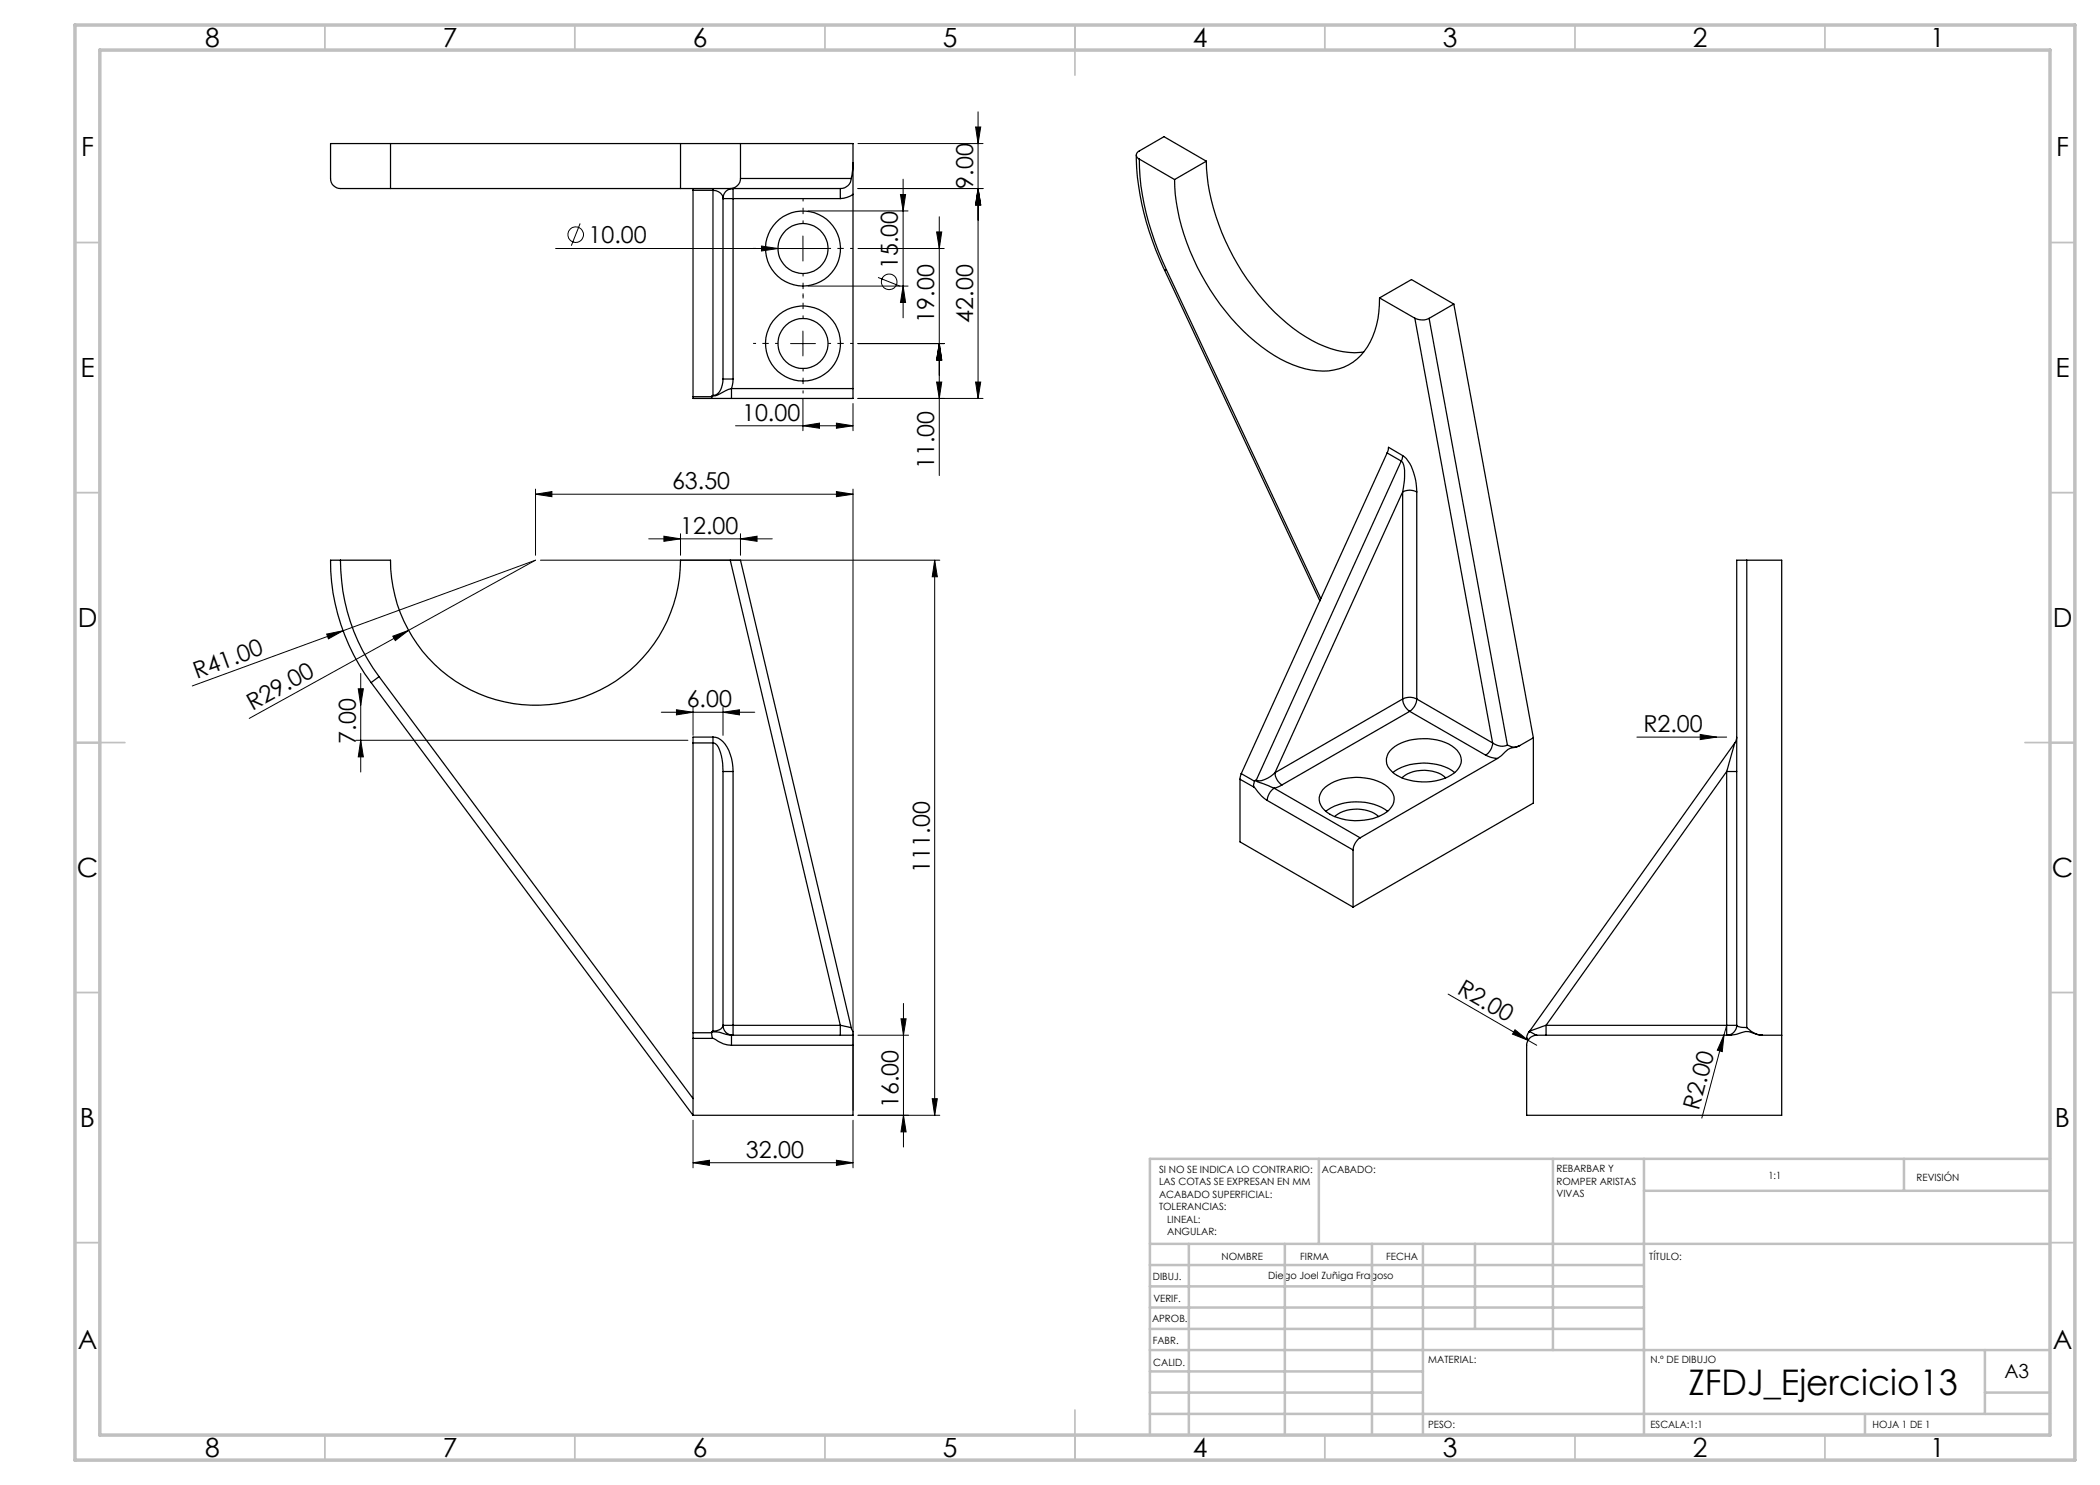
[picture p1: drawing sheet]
<svg xmlns="http://www.w3.org/2000/svg" width="420mm" height="297mm" viewBox="0 0 420 297" stroke-linecap="round" stroke-linejoin="round" font-family="sans-serif">
<g fill="none" stroke="#000" stroke-width=".25">
<path d="M78.1 28.7h-12v7a1.99 1.99 0 0 0 2 2h10M78.1 37.7h58M78.1 28.7h58M78.1 28.7v9M136.1 28.7h34.5v3.9M136.1 37.7h32M136.1 28.7v9M138.6 37.7v.4M138.6 38.1v41.2M138.6 38.1h4M142.6 38.1a1.94 1.94 0 0 1 2 1.6M142.6 37.7v.4"/>
<path d="M142.6 38.1v41M144.6 39.7a1.88 1.88 0 0 1 2-2v2M144.6 39.7h2M144.6 39.7v36.1M146.6 39.7v36.1M146.6 39.7h21.5M148.1 35.7a2.05 2.05 0 0 1-2.1 2M148.1 28.7v7M148.1 35.7h22.2M168.1 37.7v2M170.3 35.7a2.11 2.11 0 0 1-2.2 2M170.6 32.6l-.3 3.1"/>
<path d="M170.6 32.6v6.3M170.6 38.9a4.8 4.8 0 0 1-2.5 .8M170.6 38.9v38.8M227.3 31a55.2 55.2 0 0 0 5.6 23M227.9 31.8a52.8 52.8 0 0 0 5.4 22.2M227.9 31.8a.85 .85 0 0 1-.6-.8 .85 .85 0 0 1 .6-.8l4.9-2.9 8.5 4.9M227.9 31.8l7 4.1M234.9 35.9a44.5 44.5 0 0 0 10.3 26.4 33.1 33.1 0 0 0 14.6 11.1 11.7 11.7 0 0 0 11.6-1.6 14.9 14.9 0 0 0 4.5-10.8v-1.4M241.3 32.2a44.1 44.1 0 0 0 8.1 23.6 38.8 38.8 0 0 0 14.3 13 15.9 15.9 0 0 0 9 1.6M241.3 32.2l-6.4 3.7M232.9 54l31.1 66.2M233.3 54h-.4"/>
<path d="M233.3 54l30.9 65.7M275.9 59.6l7.1 4M275.9 59.6l6.4-3.7 8.5 4.9M138.6 79.3v.4h3.9M138.6 79.3h3.7M142.3 79.3l.2 .4M142.4 79.2l-.1 .1M142.5 79.7h3.8M142.6 79.1l-.2 .1M144.6 75.8a3.2 3.2 0 0 1-1.7 3.3h-.3M144.6 75.8h2M146.3 77.7l-1.2 .5a4.7 4.7 0 0 1-2.7 1"/>
<path d="M146.3 77.7v2M146.3 77.7h24.3M146.6 75.8l-.3 1.9M170.6 77.7v2h-24.3M283 63.6a3.2 3.2 0 0 0 2.8 .1M283 63.6l15.5 85M285.8 63.7l15.7 85.3M290.8 60.8l-5 2.9M290.8 60.8l15.9 86.8M277.4 90.6l.3-1.1 2.8 1.6M277.4 90.6l2.8 1.6M277.4 90.6l-29.2 64.1"/>
<path d="M280.2 92.2l.3 .2a10.1 10.1 0 0 1 0 6M280.2 92.2l-29 63.8M280.5 91.1a8 8 0 0 1 2.7 5.8l.2 1.5M280.5 98.4a3 3 0 0 1 2.9 0M280.5 91.1l-.3 1.1M280.5 98.4l-25.5 56.1M280.5 98.4v41.4M283.4 98.4v41.4M68.1 112a38.8 38.8 0 0 0 7.7 23.3M68.1 112h10a29 29 0 0 0 29 29.1 29 29 0 0 0 29-29.1h10M68.1 112h-2a40.4 40.4 0 0 0 8.1 24.5M146.1 112h2l22.2 93.5"/>
<path d="M146.1 112l22 93.1M349.4 112h6.9v111.1h-51v-14a2.05 2.05 0 0 1 2-2.1M349.4 112h-2.1v93.1M349.4 112v93.5M74.2 136.5l64.4 86.6M75.8 135.3l-1.6 1.2M75.8 135.3l62.8 84.4M280.5 139.8a3 3 0 0 1 2.9 0M280.5 139.8a3.2 3.2 0 0 0 1.4 2.5M280.5 139.8l-25.5 14.7M283.4 139.8a3.2 3.2 0 0 1-1.5 2.5M283.4 139.8l15.1 8.8"/>
<path d="M138.6 148.6v57.9M138.6 148.6h4M142.6 148.6a2.15 2.15 0 0 1 1.5 2l.4 2.1 .1 1.6M142.6 147.4a4.2 4.2 0 0 1 3.5 3.5l.4 1.6 .1 1.8M142.6 147.4v1.2M142.6 147.4h-4v1.2M142.6 148.6v57.6M144.6 154.3h2M144.6 154.3v50.8M146.6 154.3v50.8M248 155.9v12.5l22.6 13M248 155.9l2.8 1.5"/>
<path d="M248.2 154.7l-.2 1.2M248.2 154.7l2.7 1.5M250.8 157.4l.4 .5a7.3 7.3 0 0 0 2.2 2.2M250.9 156.2l-.1 1.2M251 156.1l-.1 .1M251 156.1l3.8 1.6M251.2 156l-.2 .1M254.8 157.7a3.2 3.2 0 0 0-1.4 2.4M254.8 157.7l17.2 9.9M255 154.5a4.7 4.7 0 0 1-3.5 1.6l-.3-.1M255 154.5a3.1 3.1 0 0 0 1.4 2.5M256.4 157l-1.6 .7"/>
<path d="M265 157.5a11 11 0 0 1 12.5-.1 2.97 2.97 0 0 1-.1 5 11.4 11.4 0 0 1-12 .1 2.99 2.99 0 0 1-.4-5zM278.4 149.7a11.2 11.2 0 0 1 12-.5 3.1 3.1 0 0 1 .4 5.4 11.3 11.3 0 0 1-12 .1 3 3 0 0 1-.4-5zM278.6 154.5a11 11 0 0 1 12.3 0M280.4 155.6a7.1 7.1 0 0 1 8.7 0M281.9 142.3l-25.5 14.7M281.9 142.3l15.2 8.7M297.1 151l1.1 .5 1.3 .2M298.5 148.6a2.9 2.9 0 0 0 3 .4M298.5 148.6a2.97 2.97 0 0 1-1.4 2.4M299.5 151.7l-27.5 15.9M301.5 149a2.25 2.25 0 0 0 2.5 .1M304 149.1l-.9 .4a2.67 2.67 0 0 0-2.1 .9l-1.5 1.3"/>
<path d="M306.7 147.6l-2.7 1.5M306.7 147.6v13l-36.1 20.8M345.3 154.3h2M345.3 154.3v50.8M345.3 154.3l-36.1 50.8M347 148.6l-1.7 5.7M347 148.6l-41.1 57.6M347.3 147.4l-.1 .8-.2 .4M253.4 160.1l17.2 9.9M265.1 162.3a11 11 0 0 1 12.4 0M266.9 163.3a7.2 7.2 0 0 1 8.8 0M270.6 170v11.4"/>
<path d="M272 167.6a3.2 3.2 0 0 0-1.4 2.4M138.6 206.5v1.2M138.6 206.5h3.7M138.6 207.7h3.9M138.6 207.7v15.4M142.3 206.5l.2 1.2M142.4 206.4a7.3 7.3 0 0 1 3.3 .6h.6M142.4 206.4l-.1 .1M142.5 207.7l.7 .3a5.1 5.1 0 0 0 3.1 1.1M142.6 206.2l-.2 .2M144.6 205.1a1.7 1.7 0 0 1-2 1.1M144.6 205.1a1.88 1.88 0 0 0 2 1.9v-1.9"/>
<path d="M144.6 205.1h2M146.3 207v2.1M146.3 209.1h24.3M146.3 207h24.3M146.6 205.1h21.5M168.1 205.1v1.9M168.1 205.1l2.2 .4M170.3 205.5l.3 .8v.7M170.6 207v2.1M170.6 209.1v14h-32M305.3 207.7h.1M305.9 206.4l1.4 .6"/>
<path d="M305.9 206.2l-.4 .6-.2 .9M307.3 207h38.9l2.1-.5a3.3 3.3 0 0 1 2.9 .3l1.3 .2M309.2 205.1v1.9M309.2 205.1l-3.3 1.1M309.2 205.1h36.1M345.3 205.1v1.9a1.88 1.88 0 0 0 2-1.9M345.3 205.1h2M347.3 205.1a2.56 2.56 0 0 0 2.1 .4M349.4 205.5a4.6 4.6 0 0 0 3.1 1.5M352.5 207h3.8"/>
<circle cx="160.6" cy="49.7" r="7.5"/>
<circle cx="160.6" cy="49.7" r="5"/>
<circle cx="160.6" cy="68.7" r="7.5"/>
<circle cx="160.6" cy="68.7" r="5"/>
</g>
<g fill="none" stroke="#000" stroke-width=".2">
<path d="M171.6 37.7h25M171.6 28.7h25M180.1 38.9h1l-.5 3.3zM180.6 35.8v27.8M195.1 25.4h1l-.5 3.3zM195.6 37.7l.5 3.3h-1zM195.6 22.4v57.3M111.1 49.7h54.5M116 44.7l-1.7 4.4M152.3 49.2l3.3 .5-3.3 .5zM160.6 47.2v5M161.6 57.2h20"/>
<path d="M161.6 42.2h20M171.6 49.7h17.2M175.6 55.5l4.5 1.8M180.6 57.2l.5 3.3h-1zM187.3 46.4h1l-.4 3.3zM187.9 43.4v51.7M158.1 68.7h5M160.6 66.2v5M160.6 79.7v6.4M171.6 68.7h17.2M171.6 79.7h25M187.3 76.4h1l-.4 3.3z"/>
<path d="M187.9 68.7l.4 3.3h-1zM195.1 76.4h1l-.5 3.3zM107.1 98.8l3.3-.5v1zM107.1 97.8v13.3M107.1 98.8h63.5M147.1 85.2h23.5M160.6 85.2l3.3-.6v1.1zM167.3 98.3l3.3 .5-3.3 .5zM167.3 84.6l3.3 .6-3.3 .5zM170.6 80.7v5.4M170.6 97.8v124.3M108.1 112h79.9"/>
<path d="M129.8 107.8h24.6M132.8 107.2l3.3 .6-3.3 .5zM136.1 106.7v4.4M148.1 107.8l3.3-.6v1.1zM148.1 106.7v4.4M186.9 112l.6 3.4h-1.1zM186.9 112v111.1M65.3 126.8l3.3-.7-2.9 1.7zM68.6 126.1l-30.1 11.1M71.6 137.8h1.1l-.6 3.2zM72.1 134.7v19.7M78.6 127.2l3.1-1.1-2.6 2z"/>
<path d="M81.7 126.1l25.4-14.1-38.5 14.1M81.7 126.1l-31.9 17.6M71.2 148.1h66.4M72.1 148.1l.6 3.3h-1.1zM132.3 142.4h18.7M135.3 142l3.3 .4-3.3 .6zM138.6 141.5v5.6M144.6 142.4l3.3-.4v1zM144.6 141.5v5.6M327.4 147.4h17.9M340 146.9l3.3 .5-3.3 .5zM289.6 198.8l16 9.3"/>
<path d="M171.6 207h10.1M180.2 203.8h1l-.5 3.2zM180.7 200.7v28.7M186.4 219.7h1.1l-.6 3.4zM303 205.9l2.6 2.2-3.1-1.3zM305.6 208.1l1.7 1M344.8 207l-.3 3.3-1-.3zM344.8 207l-4.4 16.6M345.3 205.1l-.5 1.9M138.6 232.5l3.3-.4v1zM138.6 224v9.6M138.6 232.5h32"/>
<path d="M167.3 232.1l3.3 .4-3.3 .6zM170.6 224v9.6M171.6 223.1h16.4M180.7 223.1l.5 3.3h-1z"/>
<circle cx="115.1" cy="46.9" r="1.56"/>
<circle cx="177.8" cy="56.4" r="1.55"/>
</g>
<path d="M155.6 49.7h-5M160.6 44.7v-5M160.6 54.7v5M165.6 49.7h5M155.6 68.7h-5M160.6 63.7v-5M160.6 73.7v5M165.6 68.7h5" fill="none" stroke="#000" stroke-width=".2" stroke-dasharray="15.2 1.3 1.3 1.3" stroke-dashoffset="14.6" stroke-linecap="butt"/>
<g fill="none" stroke="#c0c0c0" stroke-width=".35">
<path d="M65 5v5M115 5v5M165 5v5M215 5v10M265 5v5M315 5v5M365 5v5M15 48.5h5M410 48.5h5M15 98.5h5M410 98.5h5M15 148.5h10"/>
<path d="M405 148.5h10M15 198.5h5M410 198.5h5M15 248.5h5M410 248.5h5M65 287v5M115 287v5M165 287v5M215 282v10M265 287v5M315 287v5M365 287v5"/>
</g>
<g fill="none" stroke="#c0c0c0" stroke-width=".5">
<path d="M263.8 231.8v17M310.6 231.8v38.2M328.8 231.8v55.2M328.8 238.2h81.2M380.8 231.8v6.4M410 231.8h-180v55.2M230 248.8h180M230 257.3h98.8M230 253h98.8M237.8 248.8v38.2M257 248.8v38.2M274.4 248.8v38.2"/>
<path d="M284.6 248.8v38.2M295 248.8v17M230 265.8h98.8M230 261.5h98.8M230 278.5h54.6M230 274.3h54.6M230 270h180M397 278.5h13M397 270v12.8M230 282.8h180M373 282.8v4.2"/>
</g>
<path d="M15 5h400v287h-400zM20 10h390v277h-390z" fill="none" stroke="#c0c0c0" stroke-width=".7"/>
<g fill="#000">
<path d="M152.3 49.2l3.3 .5-3.3 .5zM65.3 126.8l3.3-.7-2.9 1.7zM78.6 127.2l3.1-1.1-2.6 2zM340 146.9l3.3 .5-3.3 .5zM303 205.9l2.6 2.2-3.1-1.3zM344.8 207l-.3 3.3-1-.3z"/>
<path d="M148.1 107.8l3.3-.6v1.1zM132.8 107.2l3.3 .6-3.3 .5z"/>
<path d="M71.6 137.8h1.1l-.6 3.2zM72.1 148.1l.6 3.3h-1.1zM186.9 112l.6 3.4h-1.1zM186.4 219.7h1.1l-.6 3.4zM195.6 37.7l.5 3.3h-1zM195.1 76.4h1l-.5 3.3zM195.1 25.4h1l-.5 3.3zM195.6 37.7l.5 3.3h-1zM187.3 46.4h1l-.4 3.3zM187.9 68.7l.4 3.3h-1zM187.9 68.7l.4 3.3h-1zM187.3 76.4h1l-.4 3.3z"/>
<path d="M135.3 142l3.3 .4-3.3 .6zM144.6 142.4l3.3-.4v1zM107.1 98.8l3.3-.5v1zM167.3 98.3l3.3 .5-3.3 .5zM138.6 232.5l3.3-.4v1zM167.3 232.1l3.3 .4-3.3 .6zM160.6 85.2l3.3-.6v1.1zM167.3 84.6l3.3 .6-3.3 .5z"/>
<path d="M180.7 223.1l.5 3.3h-1zM180.2 203.8h1l-.5 3.2zM180.6 57.2l.5 3.3h-1zM180.1 38.9h1l-.5 3.3z"/>
</g>
<text font-size="7.1" x="337.7" y="279">ZFDJ_Ejercicio13</text>
<g font-size="5.3">
<text x="41" y="9.5">8</text>
<text x="88.5" y="9.5">7</text>
<text x="138.5" y="9.5">6</text>
<text x="188.5" y="9.5">5</text>
<text x="238.5" y="9.5">4</text>
<text x="288.5" y="9.5">3</text>
<text x="338.5" y="9.5">2</text>
<text x="386" y="9.5">1</text>
<text x="16.2" y="31.2">F</text>
<text x="411.2" y="31.2">F</text>
<text x="16.1" y="75.5">E</text>
<text x="411.1" y="75.5">E</text>
<text x="15.5" y="125.5">D</text>
<text x="410.5" y="125.5">D</text>
<text x="15.4" y="175.5">C</text>
<text x="410.4" y="175.5">C</text>
<text x="16" y="225.5">B</text>
<text x="411" y="225.5">B</text>
<text x="15.5" y="269.7">A</text>
<text x="410.5" y="269.7">A</text>
<text x="41" y="291.5">8</text>
<text x="88.5" y="291.5">7</text>
<text x="138.5" y="291.5">6</text>
<text x="188.5" y="291.5">5</text>
<text x="238.5" y="291.5">4</text>
<text x="288.5" y="291.5">3</text>
<text x="338.5" y="291.5">2</text>
<text x="386" y="291.5">1</text>
</g>
<g font-size="4.7">
<text x="194.6" y="37.7" transform="rotate(-90 194.6 37.7)">9.00</text>
<text x="117.7" y="48.6">10.00</text>
<text x="179.6" y="53.8" transform="rotate(-90 179.6 53.8)">15.00</text>
<text x="186.9" y="64.5" transform="rotate(-90 186.9 64.5)">19.00</text>
<text x="194.6" y="64.5" transform="rotate(-90 194.6 64.5)">42.00</text>
<text x="148.4" y="84.1">10.00</text>
<text x="186.9" y="93.8" transform="rotate(-90 186.9 93.8)">11.00</text>
<text x="134.4" y="97.8">63.50</text>
<text x="136" y="106.7">12.00</text>
<text x="39.4" y="135.8" transform="rotate(-20 39.4 135.8)">R41.00</text>
<text x="50.5" y="142.2" transform="rotate(-29 50.5 142.2)">R29.00</text>
<text x="137.3" y="141.4">6.00</text>
<text x="71.2" y="148.7" transform="rotate(-90 71.2 148.7)">7.00</text>
<text x="328.7" y="146.5">R2.00</text>
<text x="186" y="174.5" transform="rotate(-90 186 174.5)">111.00</text>
<text x="291.2" y="198.6" transform="rotate(30 291.2 198.6)">R2.00</text>
<text x="179.7" y="221.7" transform="rotate(-90 179.7 221.7)">16.00</text>
<text x="339.8" y="222.1" transform="rotate(-75 339.8 222.1)">R2.00</text>
<text x="149.2" y="231.5">32.00</text>
</g>
<text font-size="3.9" x="400.9" y="275.5">A3</text>
<g font-size="2">
<text x="231.8" y="234.6">SI NO SE INDICA LO CONTRARIO:</text>
<text x="231.8" y="237.1">LAS COTAS SE EXPRESAN EN MM</text>
<text x="231.8" y="239.6">ACABADO SUPERFICIAL:</text>
<text x="264.4" y="234.6">ACABADO:</text>
<text x="311.3" y="234.5">REBARBAR Y</text>
<text x="311.3" y="237">ROMPER ARISTAS</text>
<text x="311.3" y="239.5">VIVAS</text>
<text x="353.7" y="235.8">1:1</text>
<text x="383.3" y="236.2">REVISIÓN</text>
<text x="231.8" y="242.1">TOLERANCIAS:</text>
<text x="233.4" y="244.6">LINEAL:</text>
<text x="233.4" y="247.1">ANGULAR:</text>
<text x="244.3" y="252">NOMBRE</text>
<text x="260" y="251.9">FIRMA</text>
<text x="277.2" y="251.9">FECHA</text>
<text x="329.9" y="251.9">TÍTULO:</text>
<text x="230.6" y="256.1">DIBUJ.</text>
<text x="253.7" y="255.9">Diego Joel Zuñiga Fragoso</text>
<text x="230.7" y="260.3">VERIF.</text>
<text x="230.4" y="264.4">APROB.</text>
<text x="230.5" y="268.8">FABR.</text>
<text x="230.7" y="273.1">CALID.</text>
<text x="285.6" y="272.5">MATERIAL:</text>
<text x="330.1" y="272.5">N.º DE DIBUJO</text>
<text x="285.6" y="285.5">PESO:</text>
<text x="330.1" y="285.6">ESCALA:1:1</text>
<text x="374.5" y="285.6">HOJA 1 DE 1</text>
</g>
</svg>
